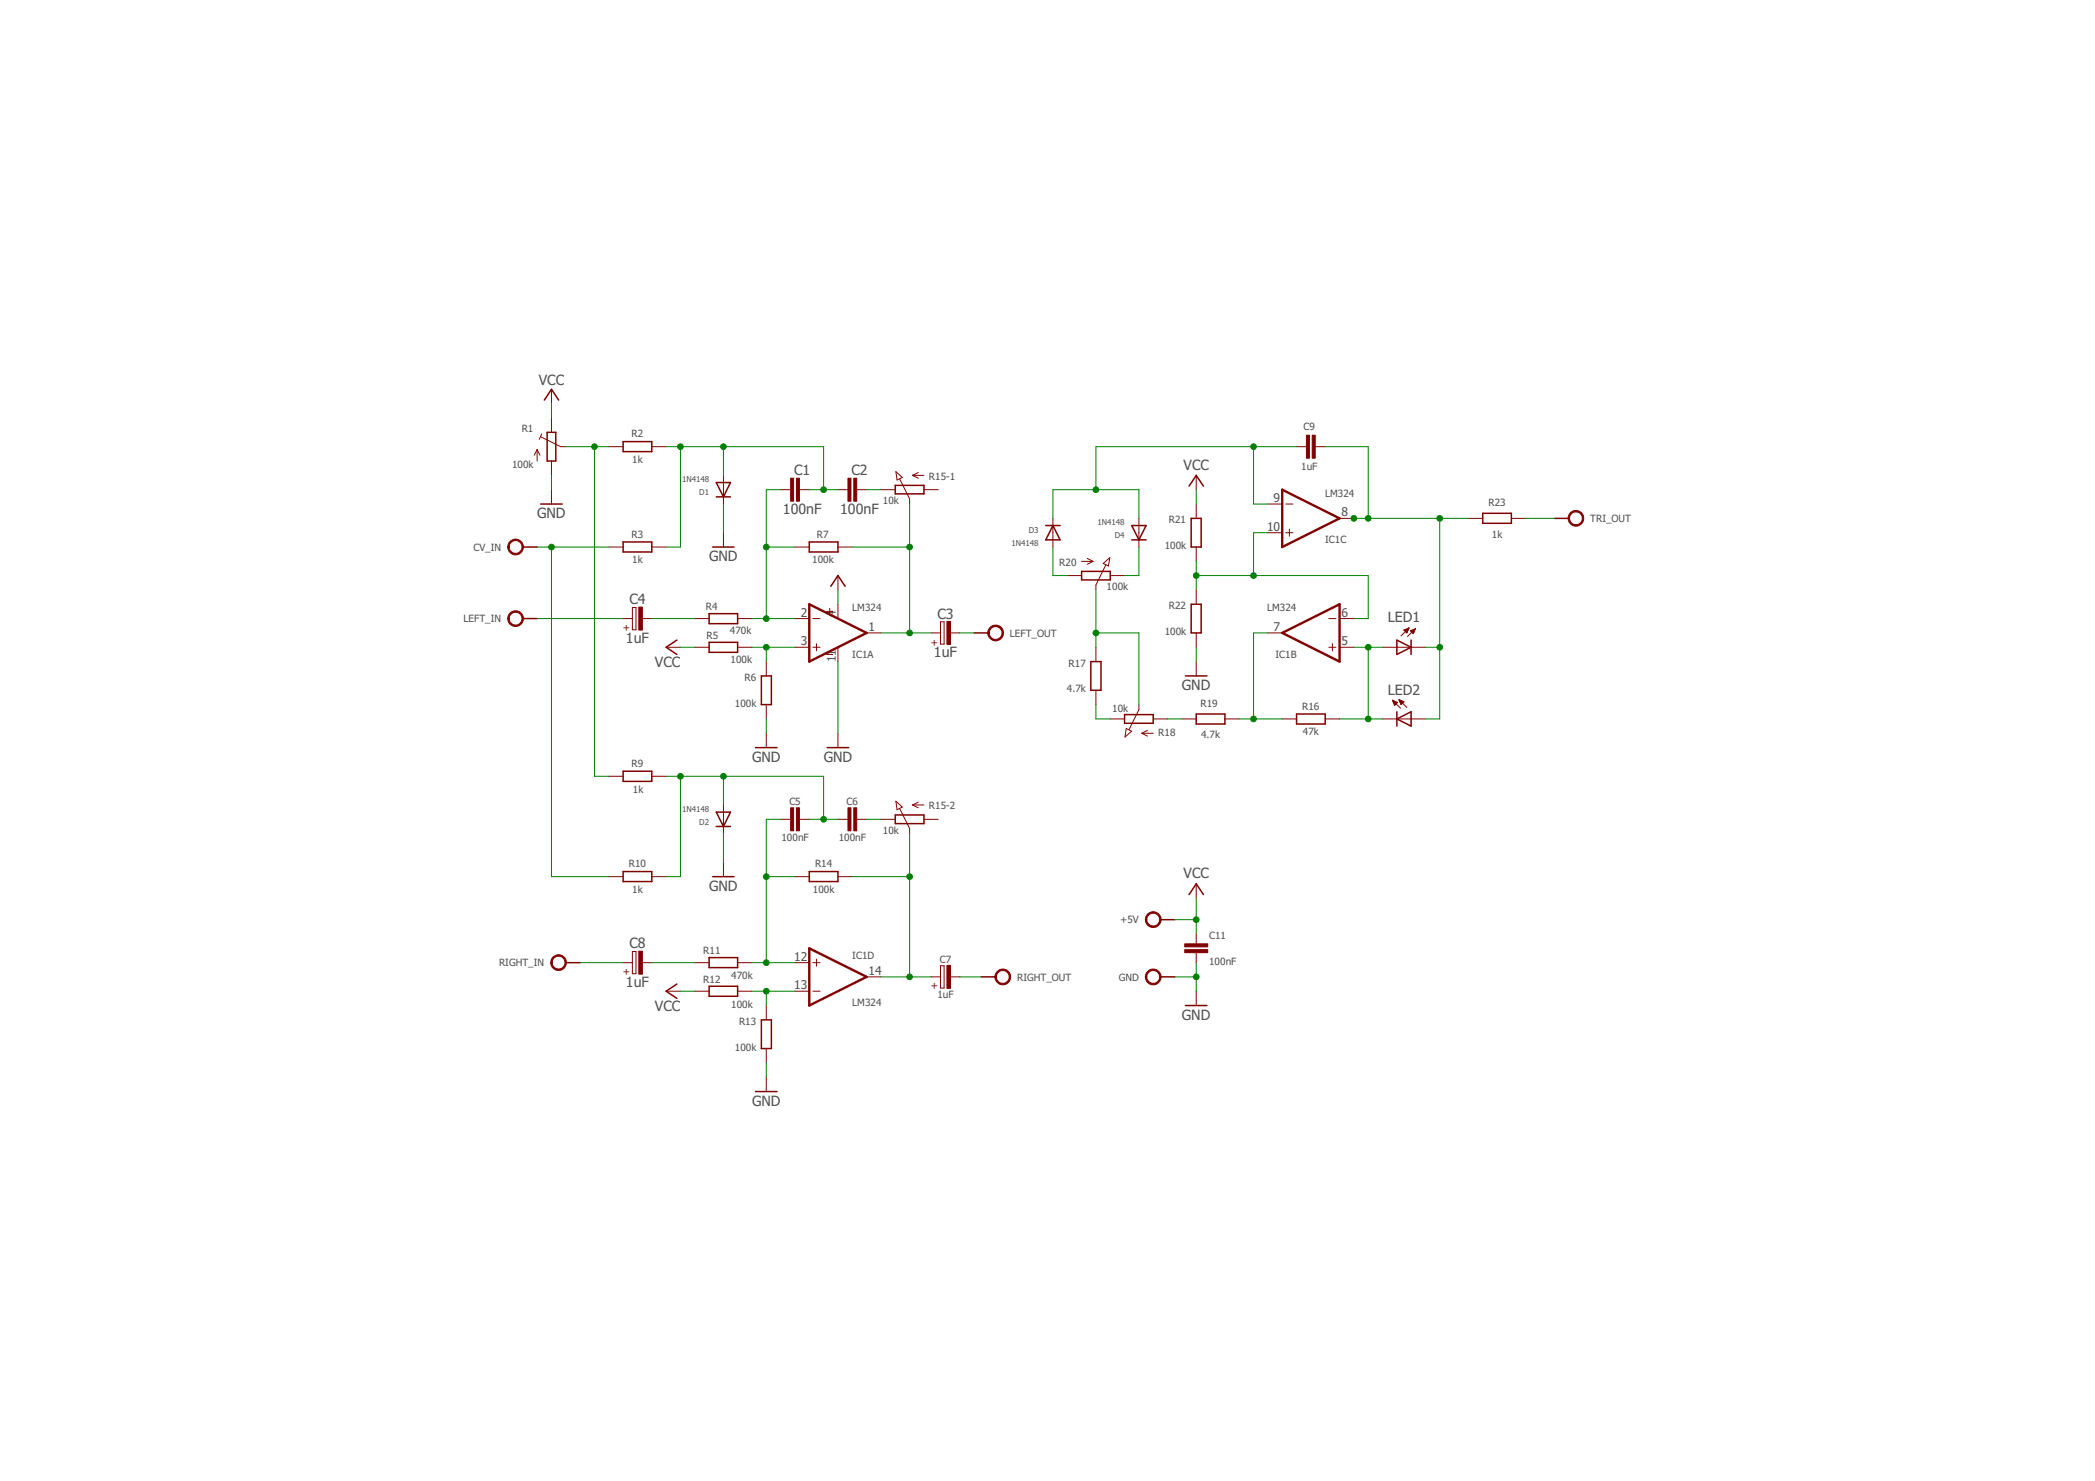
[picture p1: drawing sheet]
<svg xmlns="http://www.w3.org/2000/svg" width="297mm" height="210mm" viewBox="0 0 297 210" stroke-linecap="round" stroke-linejoin="round" font-family="sans-serif">
<path d="M181.8 69.4l8.1 4.1-8.1 4zM114.7 85.6l8.2 4.1-8.2 4.1zM181.8 89.7l8.1-4.1v8.2zM114.7 134.4l8.2 4.1-8.2 4z" fill="none" stroke="#800000" stroke-width=".34"/>
<g fill="none" stroke="#800000" stroke-width=".14">
<path d="M78.2 55.2v2M78.2 59.2v2.1M76.2 63.7v1.6M76.2 63.7l-.4 .8M76.2 63.7l.4 .8M76.7 61.9l2.8 1.4h.7M76.8 61.5l-.3 .8M78.2 65.3v2.1M78.2 69.4v2M86.3 77.5h2M86.3 63.3h2M92.4 77.5h2"/>
<path d="M92.4 63.3h2M102.6 67.4v4M102.6 75.5v2M110.7 69.4h1.4M112.7 77.5h2M113.3 69.4h1.4M118.8 77.5h2M118.8 69.4h1.4M121.5 69.4h1.4M124.9 69.4h2M127 66.8l.9 .9-.7 .3zM127.6 67.9l1.4 2.8v.7"/>
<path d="M129.4 67.4h1.6M129.4 67.4l.8 .4M130.2 67l-.8 .4M131 69.4h2M149.3 73.5v4M153.4 79.6h1.6M154.2 79.1l.8 .5M155 79.6l-.8 .4M156.4 79.9l1-.9-.2 1.2zM161.5 73.5v4M169.6 67.4v2M169.6 71.4v2.1"/>
<path d="M169.6 77.5v2.1M179.8 75.5h2M179.8 71.4h2M182.3 75.5h1M182.3 71.4h1M182.8 75v1M183.8 63.3h1.5M186.5 63.3h1.4M189.9 73.5h2.1M208.2 73.5h2M214.3 73.5h2M88.3 87.7h1.4"/>
<path d="M89.7 86.1h.5v3.2h-.5zM91 87.7h1.4M94.4 91.7h2.1M98.5 91.7h2M98.5 87.7h2M104.6 91.7h2M104.6 87.7h2M108.6 93.8v2M108.6 99.9v2M112.7 91.7h2M112.7 87.7h2M115.3 91.7h1"/>
<path d="M115.3 87.7h1M115.8 91.2v1M117.2 86.7h.9M117.2 92.8h.9M117.6 86.2v.9M118.8 81.6v2M118.8 85.6v2.1M118.8 91.7v2.1M122.9 89.7h2M132 89.7h1.3M133.3 88.1h.6v3.2h-.6zM134.7 89.7h1.4"/>
<path d="M151.3 81.6h2.1M155.4 91.7v2.1M155.4 97.8v2.1M156.8 80.1l-1.4 2.8v.7M157.4 81.6h2M161.5 99.9v.7l-1.4 2.8M169.6 83.6v2M169.6 89.7v2M169.6 93.8v2M179.8 89.7h2M188.4 91.7h1M188.4 87.7h1"/>
<path d="M188.9 91.2v1M189.9 91.7h2.1M189.9 87.7h2.1M196 91.7h6.1M197.4 99.3l1.2 1.1M197.4 99.3l.7 .3M197.4 99.3l.3 .7 .4-.4M197.5 99.3h.1M197.5 99.4h.2M197.5 99.5h.5M197.6 99.6h.5M197.6 99.7h.5"/>
<path d="M197.7 99.8h.3M197.7 99.8h.2M197.7 99.9h.1M198.4 99.2l1.1 1.1M198.4 99.2l.7 .3-.5 .4M198.4 99.2l.2 .7M198.4 99.2h.1M198.4 99.3h.3M198.5 99.4h.4M198.5 99.5h.6M198.5 99.6h.4M198.6 99.7h.3"/>
<path d="M198.6 99.8h.2M198.6 99.8h.1M199.1 89.3h.5M199.1 89.4h.5M199.2 89.5h.4M199.3 89.2h.4M199.3 89.6h.2M199.4 89.7h.1M199.5 89.1h.2M199.7 89h.1M199.8 89l-1.2 1.1M199.8 89l-.7 .3"/>
<path d="M199.8 89l-.3 .7-.4-.4M200 89.4l.7-.3-.3 .7zM200 89.4h.6M200 89.5h.5M200.1 89.6h.4M200.2 89.7h.2M200.2 89.3h.4M200.3 89.7h.1M200.4 89.2h.2M200.7 89.1h.1M200.7 89.1l-1.1 1.1M86.3 110h2"/>
<path d="M92.4 110h2M102.6 114.1v4.1M108.6 103.9v2.1M110.7 116.1h1.4M113.3 116.1h1.4M118.8 103.9v2.1M118.8 116.1h1.4M121.5 116.1h1.4M124.9 116.1h2M127 113.6l.9 .8-.7 .4zM127.6 114.6l1.4 2.8v.8M129.4 114.1h1.6"/>
<path d="M129.4 114.1l.8 .4M130.2 113.7l-.8 .4M131 116.1h2M157.4 101.9h2M159.7 103.3l.7 .3-.9 .9zM161.9 103.9h1.6M161.9 103.9l.8 .4M162.7 103.5l-.8 .4M163.5 101.9h2M167.6 101.9h2M173.7 101.9h2M181.8 101.9h2"/>
<path d="M187.9 101.9h2M196 101.9h6.1M86.3 124.2h2M88.3 136.4h1.4M89.7 134.9h.5v3.1h-.5zM91 136.4h1.4M92.4 124.2h2M98.5 136.4h2M102.6 122.2v2M104.6 136.4h2M112.7 136.4h2M112.7 124.2h2"/>
<path d="M115.3 136.4h1M115.8 135.9v1M118.8 124.2h2M122.9 138.5h2M132 138.5h1.3M133.3 136.9h.6v3.1h-.6zM134.7 138.5h1.4M169.6 125.3v2M169.6 132.4v1.4M169.6 135v1.4M94.4 140.5h2.1M98.5 140.5h2"/>
<path d="M104.6 140.5h2M108.6 142.5v2M108.6 148.6v2M108.6 152.7v2M112.7 140.5h2M115.3 140.5h1M169.6 140.5v2"/>
</g>
<g fill="none" stroke="#800000" stroke-width=".21">
<path d="M77.2 56.7l1-1.5 1 1.5M74.1 77.5h2.1M76.7 71.4h3M77.6 61.3h1.2v4h-1.2zM88.3 76.8h4.1v1.4h-4.1zM88.3 62.6h4.1v1.4h-4.1zM101 77.5h3.1M101.6 68.4h2l-1 2zM101.6 70.4h2M114.7 76.8h4.1v1.4h-4.1zM126.9 68.8h4.1v1.2h-4.1zM148.3 74.5h2"/>
<path d="M149.3 74.5l1 2h-2zM160.5 74.5h2l-1 2zM160.5 76.5h2M168.6 68.9l1-1.5 1 1.5M168.9 73.5h1.4v4h-1.4zM210.2 72.7h4.1v1.5h-4.1zM220.4 73.5h2M74.1 87.7h2.1M96 90.7l-1.6 1 1.6 1.1M100.5 87h4.1v1.4h-4.1zM100.5 91h4.1v1.5h-4.1zM107.9 95.8h1.5v4.1h-1.5z"/>
<path d="M117.8 83.1l1-1.5 1 1.5M138.1 89.7h2M153.4 81h4v1.2h-4zM154.7 93.8h1.4v4h-1.4zM168.1 95.8h3M168.9 85.6h1.4v4.1h-1.4zM198.1 90.7l2 1-2 1.1zM200.1 90.7v2.1M88.3 109.3h4.1v1.4h-4.1zM101.6 115.1h2l-1 2zM101.6 117.1h2M107.1 106h3.1"/>
<path d="M117.3 106h3M126.9 115.5h4.1v1.2h-4.1zM159.4 101.3h4.1v1.2h-4.1zM169.6 101.2h4.1v1.4h-4.1zM183.8 101.2h4.1v1.4h-4.1zM198.1 101.9l2-1v2zM198.1 100.9v2M80.2 136.4h2.1M88.3 123.5h4.1v1.4h-4.1zM96 139.5l-1.6 1 1.6 1M100.5 135.7h4.1v1.4h-4.1zM100.5 139.8h4.1v1.4h-4.1z"/>
<path d="M101 124.2h3.1M114.7 123.5h4.1v1.4h-4.1zM139.1 138.5h2.1M164.5 138.5h2.1M164.5 130.3h2.1M168.6 126.8l1-1.5 1 1.5M107.1 154.7h3.1M107.9 144.5h1.5v4.1h-1.5zM168.1 142.5h3"/>
</g>
<g fill="#800000" stroke="#800000" stroke-width=".14">
<path d="M112.9 67.8h.4v3.2h-.4z"/>
<path d="M112.1 67.8h.4v3.2h-.4z"/>
<path d="M121.1 67.8h.4v3.2h-.4z"/>
<path d="M120.2 67.8h.4v3.2h-.4z"/>
<path d="M134.3 88.1h.5v3.2h-.5z"/>
<path d="M90.6 86h.5v3.3h-.5z"/>
<path d="M112.9 114.5h.4v3.3h-.4z"/>
<path d="M112.1 114.5h.4v3.3h-.4z"/>
<path d="M121.1 114.5h.4v3.3h-.4z"/>
<path d="M120.2 114.5h.4v3.3h-.4z"/>
<path d="M134.3 136.8h.5v3.3h-.5z"/>
<path d="M90.6 134.8h.5v3.3h-.5z"/>
<path d="M186.1 61.7h.4v3.2h-.4z"/>
<path d="M185.2 61.7h.5v3.2h-.5z"/>
<path d="M168 134.6h3.2v.4h-3.2z"/>
<path d="M168 133.8h3.2v.4h-3.2z"/>
</g>
<g fill="#800000" stroke="#800000" stroke-width=".14">
<path d="M72.4 76.7a1.11 1.11 0 0 1 1.7 .3 1.11 1.11 0 0 1-.7 1.6 1.11 1.11 0 0 1-1.4-1.1h.2a.91 .91 0 0 1 1.2-.8 .91 .91 0 0 1 .4 1.4 .91 .91 0 0 1-1.5-.1l-.1-.5h-.2l.2-.6z" fill-rule="evenodd"/>
<path d="M72.4 86.8a1.11 1.11 0 0 1 1.7 .3 1.11 1.11 0 0 1-.7 1.6 1.11 1.11 0 0 1-1.4-1h.2a.92 .92 0 0 1 1.4-.8 .92 .92 0 0 1 .1 1.6 .92 .92 0 0 1-1.5-.6v-.2h-.2v-.3z" fill-rule="evenodd"/>
<path d="M140.4 88.9a1.12 1.12 0 0 1 1.8 .3 1.12 1.12 0 0 1-.8 1.6 1.12 1.12 0 0 1-1.4-1.1h.3a.91 .91 0 0 1 1.2-.9 .91 .91 0 0 1 .3 1.6 .91 .91 0 0 1-1.5-.4v-.3h-.3l.1-.3z" fill-rule="evenodd"/>
<path d="M78.5 135.6a1.11 1.11 0 0 1 1.7 .3 1.11 1.11 0 0 1-.7 1.6 1.11 1.11 0 0 1-1.4-1.1h.2a.91 .91 0 0 1 1.2-.8 .91 .91 0 0 1 .4 1.5 .91 .91 0 0 1-1.5-.2l-.1-.5h-.2l.2-.6z" fill-rule="evenodd"/>
<path d="M141.5 137.6a1.12 1.12 0 0 1 1.7 .4 1.12 1.12 0 0 1-.8 1.6 1.12 1.12 0 0 1-1.3-1.1h.2a.92 .92 0 0 1 1.3-.9 .92 .92 0 0 1 .2 1.5 .92 .92 0 0 1-1.5-.4v-.2h-.2v-.3z" fill-rule="evenodd"/>
<path d="M222.7 72.6a1.12 1.12 0 0 1 1.7 .4 1.12 1.12 0 0 1-.7 1.6 1.12 1.12 0 0 1-1.4-1.1h.2a.92 .92 0 0 1 1.3-.9 .92 .92 0 0 1 .3 1.5 .92 .92 0 0 1-1.5-.4l-.1-.2h-.2l.2-.6z" fill-rule="evenodd"/>
<path d="M162.8 137.6a1.12 1.12 0 0 1 1.7 .4 1.12 1.12 0 0 1-.7 1.6 1.12 1.12 0 0 1-1.4-1.1h.2a.92 .92 0 0 1 1.4-.8 .92 .92 0 0 1 .1 1.6 .92 .92 0 0 1-1.5-.6v-.2h-.2l.2-.6z" fill-rule="evenodd"/>
<path d="M162.8 129.5a1.12 1.12 0 0 1 1.7 .3 1.12 1.12 0 0 1-.7 1.6 1.12 1.12 0 0 1-1.4-1.1h.2a.91 .91 0 0 1 1.2-.8 .91 .91 0 0 1 .4 1.4 .91 .91 0 0 1-1.4-.1l-.2-.5h-.2l.2-.6z" fill-rule="evenodd"/>
</g>
<g fill="none" stroke="#008000" stroke-width=".14">
<path d="M78.2 57.2v2M76.2 77.5h10.1M78.2 67.4v2M78.2 77.5v46.7h8.1M80.2 63.3h6.1M84.3 63.3v46.7h2M94.4 63.3h22.4v6.1M96.5 63.3v14.2h-2.1M102.6 63.3v4.1M102.6 71.4v4.1M108.6 77.5h4.1M110.7 69.4h-2.1v18.3"/>
<path d="M114.7 69.4h4.1M120.8 77.5h8.2M122.9 69.4h2M129 71.4v18.3M149.3 73.5v-4.1h12.2v4.1M149.3 77.5v4.1h2M161.5 77.5v4.1h-2.1M169.6 69.4v2M169.6 79.6v4M177.7 63.3v8.1h2.1M179.8 75.5h-2.1v6.1M183.8 63.3h-28.4v6.1"/>
<path d="M187.9 63.3h6.1v10.2M192 73.5h16.2M204.1 73.5v28.4h-2M216.3 73.5h4.1M76.2 87.7h12.1M92.4 87.7h6.1M96.5 91.7h2M106.6 91.7h6.1M106.6 87.7h6.1M108.6 91.7v2.1M118.8 83.6v2M118.8 93.8v10.1"/>
<path d="M124.9 89.7h7.1M136.1 89.7h2M155.4 89.7h6.1v10.2M155.4 99.9v2h2M155.4 83.6v8.1M169.6 91.7v2.1M169.6 81.6h24.4v6.1h-2M179.8 89.7h-2.1v12.2M192 91.7h4M194 91.7v10.2M202.1 91.7h2M94.4 110h22.4v6.1"/>
<path d="M96.5 110v14.2h-2.1M102.6 110v4.1M102.6 118.2v4M108.6 101.9v2M110.7 116.1h-2.1v20.3M114.7 116.1h4.1M122.9 116.1h2M129 118.2v20.3M165.5 101.9h2.1M175.7 101.9h6.1M189.9 101.9h6.1M82.3 136.4h6"/>
<path d="M92.4 136.4h6.1M106.6 136.4h6.1M108.6 124.2h4.1M120.8 124.2h8.2M124.9 138.5h7.1M136.1 138.5h3M166.6 138.5h3M166.6 130.3h3M169.6 127.3v5.1M169.6 136.4v4.1M96.5 140.5h2M106.6 140.5h6.1"/>
<path d="M108.6 140.5v2M108.6 150.6v2.1"/>
</g>
<g fill="#008000" stroke="#008000" stroke-width=".14">
<circle cx="169.6" cy="138.5" r=".4"/>
<circle cx="169.6" cy="130.3" r=".4"/>
<circle cx="129" cy="89.7" r=".4"/>
<circle cx="129" cy="77.5" r=".4"/>
<circle cx="108.6" cy="91.7" r=".4"/>
<circle cx="84.3" cy="63.3" r=".4"/>
<circle cx="78.2" cy="77.5" r=".4"/>
<circle cx="96.5" cy="63.3" r=".4"/>
<circle cx="102.6" cy="63.3" r=".4"/>
<circle cx="116.8" cy="69.4" r=".4"/>
<circle cx="108.6" cy="77.5" r=".4"/>
<circle cx="108.6" cy="87.7" r=".4"/>
<circle cx="129" cy="124.2" r=".4"/>
<circle cx="129" cy="138.5" r=".4"/>
<circle cx="108.6" cy="140.5" r=".4"/>
<circle cx="96.5" cy="110" r=".4"/>
<circle cx="102.6" cy="110" r=".4"/>
<circle cx="116.8" cy="116.1" r=".4"/>
<circle cx="108.6" cy="124.2" r=".4"/>
<circle cx="108.6" cy="136.4" r=".4"/>
<circle cx="177.7" cy="101.9" r=".4"/>
<circle cx="194" cy="91.7" r=".4"/>
<circle cx="194" cy="101.9" r=".4"/>
<circle cx="155.4" cy="89.7" r=".4"/>
<circle cx="155.4" cy="69.4" r=".4"/>
<circle cx="177.7" cy="63.3" r=".4"/>
<circle cx="194" cy="73.5" r=".4"/>
<circle cx="204.1" cy="91.7" r=".4"/>
<circle cx="204.1" cy="73.5" r=".4"/>
<circle cx="192" cy="73.5" r=".4"/>
<circle cx="177.7" cy="81.6" r=".4"/>
<circle cx="169.6" cy="81.6" r=".4"/>
</g>
<g font-size="2" fill="#505050">
<text x="76.4" y="54.6">VCC</text>
<text x="112.6" y="67.4">C1</text>
<text x="120.7" y="67.4">C2</text>
<text x="167.8" y="66.6">VCC</text>
<text x="76.2" y="73.5">GND</text>
<text x="111" y="72.8">100nF</text>
<text x="119.1" y="72.8">100nF</text>
<text x="100.5" y="79.6">GND</text>
<text x="89.2" y="85.6">C4</text>
<text x="132.9" y="87.7">C3</text>
<text x="196.8" y="88.1">LED1</text>
<text x="88.7" y="91.1">1uF</text>
<text x="92.8" y="94.5">VCC</text>
<text x="132.4" y="93.2">1uF</text>
<text x="167.6" y="97.8">GND</text>
<text x="196.8" y="98.4">LED2</text>
<text x="106.6" y="108">GND</text>
<text x="116.8" y="108">GND</text>
<text x="167.8" y="124.4">VCC</text>
<text x="100.5" y="126.3">GND</text>
<text x="89.2" y="134.4">C8</text>
<text x="88.7" y="139.9">1uF</text>
<text x="92.8" y="143.2">VCC</text>
<text x="167.6" y="144.6">GND</text>
<text x="106.6" y="156.7">GND</text>
</g>
<g font-size="1.7" fill="#505050">
<text x="180.6" y="71.1">9</text>
<text x="179.6" y="75.2">10</text>
<text x="190.2" y="73.2">8</text>
<text x="113.5" y="87.4">2</text>
<text x="118.5" y="87.4" transform="rotate(-90 118.5 87.4)">4</text>
<text x="123.2" y="89.4">1</text>
<text x="180.6" y="89.4">7</text>
<text x="190.2" y="87.4">6</text>
<text x="113.5" y="91.5">3</text>
<text x="118.5" y="93.9" transform="rotate(-90 118.5 93.9)">11</text>
<text x="190.2" y="91.5">5</text>
<text x="112.6" y="136.1">12</text>
<text x="112.6" y="140.2">13</text>
<text x="123.2" y="138.2">14</text>
</g>
<g font-size="1.4" fill="#505050">
<text x="74" y="61.3">R1</text>
<text x="89.5" y="62">R2</text>
<text x="89.6" y="65.6">1k</text>
<text x="184.8" y="61">C9</text>
<text x="72.6" y="66.4">100k</text>
<text x="125.2" y="71.4">10k</text>
<text x="131.7" y="68">R15-1</text>
<text x="184.5" y="66.7">1uF</text>
<text x="187.9" y="70.4">LM324</text>
<text x="211" y="71.7">R23</text>
<text x="89.5" y="76.2">R3</text>
<text x="115.8" y="76.3">R7</text>
<text x="165.1" y="77.8">100k</text>
<text x="165.7" y="74.2">R21</text>
<text x="187.9" y="77">IC1C</text>
<text x="211.5" y="76.2">1k</text>
<text x="225.5" y="74">TRI_OUT</text>
<text x="67.1" y="78">CV_IN</text>
<text x="89.6" y="79.9">1k</text>
<text x="115.2" y="79.8">100k</text>
<text x="150.2" y="80.2">R20</text>
<text x="156.9" y="83.6">100k</text>
<text x="65.7" y="88.2">LEFT_IN</text>
<text x="100.1" y="86.5">R4</text>
<text x="103.5" y="89.9">470k</text>
<text x="120.8" y="86.7">LM324</text>
<text x="165.7" y="86.4">R22</text>
<text x="179.7" y="86.7">LM324</text>
<text x="100.2" y="90.5">R5</text>
<text x="103.6" y="94">100k</text>
<text x="120.8" y="93.3">IC1A</text>
<text x="143.2" y="90.2">LEFT_OUT</text>
<text x="151.5" y="94.5">R17</text>
<text x="165.1" y="90">100k</text>
<text x="180.8" y="93.3">IC1B</text>
<text x="104.2" y="100.2">100k</text>
<text x="105.6" y="96.5">R6</text>
<text x="151.3" y="98.1">4.7k</text>
<text x="157.7" y="100.9">10k</text>
<text x="170.2" y="100.2">R19</text>
<text x="184.6" y="100.6">R16</text>
<text x="164.2" y="104.3">R18</text>
<text x="170.3" y="104.6">4.7k</text>
<text x="184.7" y="104.2">47k</text>
<text x="89.5" y="108.7">R9</text>
<text x="89.7" y="112.4">1k</text>
<text x="110.8" y="119.2">100nF</text>
<text x="111.9" y="114.1">C5</text>
<text x="118.9" y="119.2">100nF</text>
<text x="120" y="114.1">C6</text>
<text x="125.2" y="118.1">10k</text>
<text x="131.7" y="114.7">R15-2</text>
<text x="89.1" y="122.9">R10</text>
<text x="115.6" y="122.9">R14</text>
<text x="89.6" y="126.6">1k</text>
<text x="115.3" y="126.6">100k</text>
<text x="158.8" y="130.8">+5V</text>
<text x="70.8" y="136.9">RIGHT_IN</text>
<text x="99.7" y="135.2">R11</text>
<text x="120.8" y="135.9">IC1D</text>
<text x="133.2" y="136.4">C7</text>
<text x="171.4" y="136.7">100nF</text>
<text x="171.4" y="133.1">C11</text>
<text x="99.7" y="139.3">R12</text>
<text x="103.7" y="138.8">470k</text>
<text x="103.7" y="142.8">100k</text>
<text x="120.8" y="142.5">LM324</text>
<text x="132.9" y="141.5">1uF</text>
<text x="144.2" y="139">RIGHT_OUT</text>
<text x="158.6" y="139">GND</text>
<text x="104.2" y="148.9">100k</text>
<text x="104.8" y="145.3">R13</text>
</g>
<g font-size="1.4" fill="#800000">
<text x="88.3" y="89.5">+</text>
<text x="132" y="91.5">+</text>
<text x="88.3" y="138.2">+</text>
<text x="132" y="140.2">+</text>
</g>
<g font-size="1.1" fill="#505050">
<text x="96.7" y="68.4">1N4148</text>
<text x="99.1" y="70.2">D1</text>
<text x="143.4" y="77.3">1N4148</text>
<text x="145.9" y="75.5">D3</text>
<text x="155.6" y="74.5">1N4148</text>
<text x="158" y="76.3">D4</text>
<text x="96.7" y="115.1">1N4148</text>
<text x="99.1" y="116.9">D2</text>
</g>
</svg>
